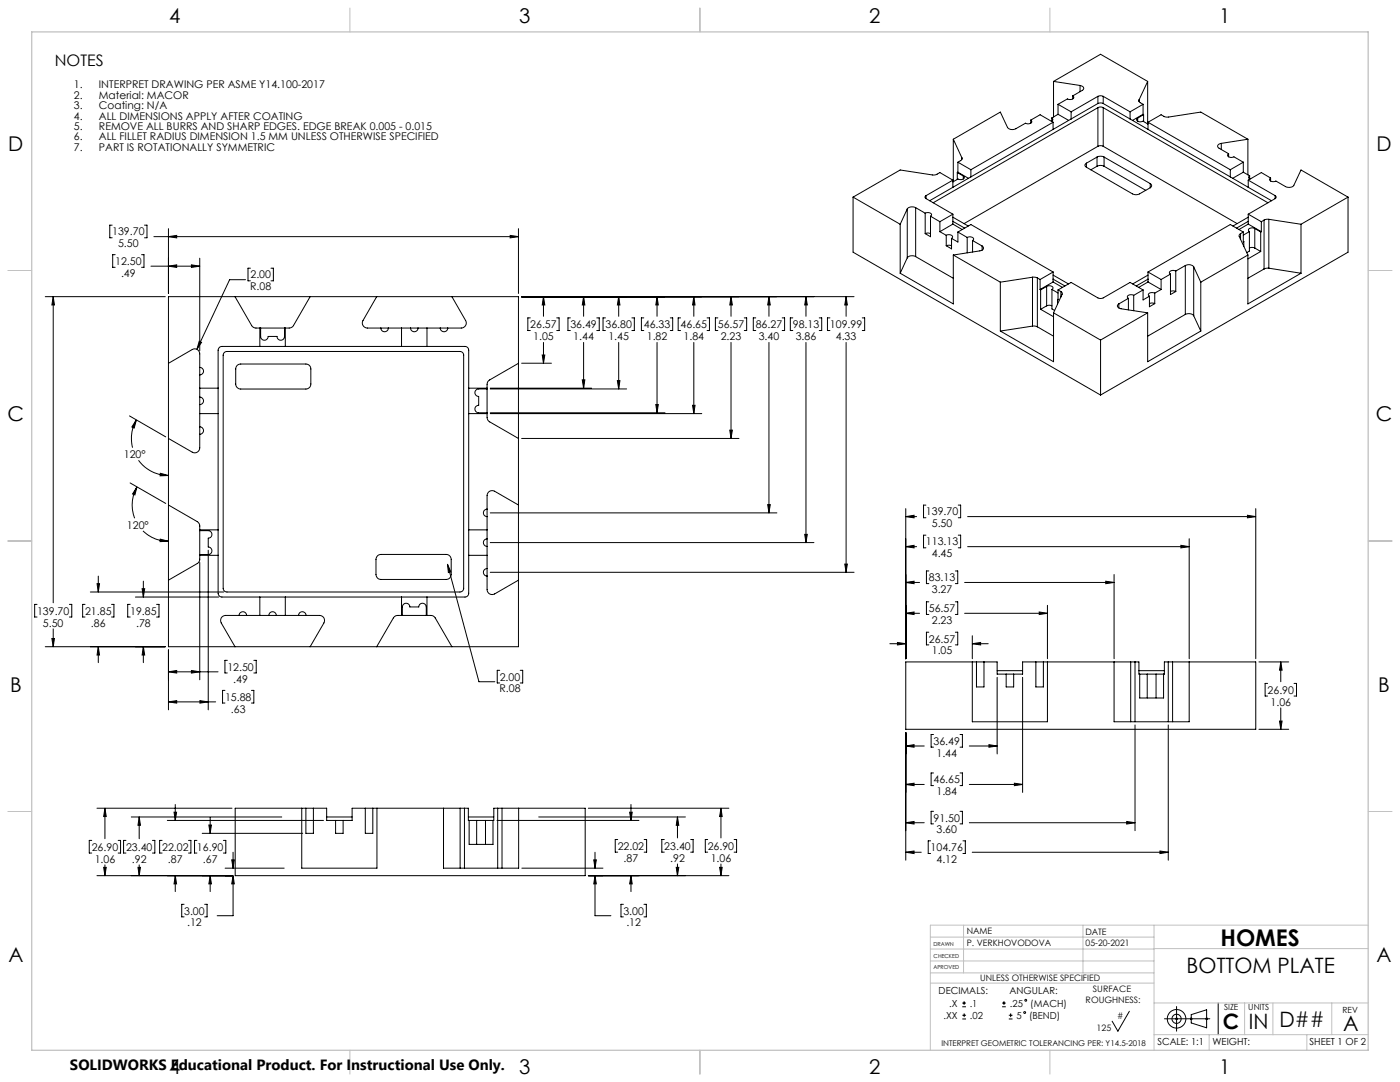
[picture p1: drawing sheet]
<svg xmlns="http://www.w3.org/2000/svg" width="559mm" height="432mm" viewBox="0 0 559 432" stroke-linecap="round" stroke-linejoin="round" font-family="sans-serif">
<g fill="none" stroke="#000" stroke-width=".4">
<path d="M420.5 32.5v14.2M420.5 32.5l18.8-10.8 18.8 10.8M420.5 32.5l10.6 1.6M428.2 38.3l.2 .2a1.25 1.25 0 0 1-.6 1.3 1.25 1.25 0 0 1-1.4-.1l-.4-.2-3.7 2.1M428.2 38.3v1.2M431.1 34.1a1.08 1.08 0 0 1 1.3 .6 1.08 1.08 0 0 1-.4 1.4l-3.8 2.2M431.1 34.1v2.5M438.2 38.5l1.1-.3 1 .3M438.2 38.5v2.8M438.2 38.5l-10.7 6.1M440.3 38.5l10.8 6.1M440.3 38.5v2.8"/>
<path d="M454.6 39.9l.2 .9 1.4 .8M454.6 39.9v.6M458.1 32.5v16.9M458.1 32.5l-3.5 7.4M380.5 55.6v16.9M380.5 55.6l3.4 7.4M411.4 47.9l.3 .3a1.24 1.24 0 0 1-.6 1.2 1.24 1.24 0 0 1-1.4-.1l-.4-.1-3.8 2.2a2.63 2.63 0 0 1-3.4-.6l-2.8-6.1-18.8 10.9M411.4 47.9l3.7-2.1 5.2 3M411.4 47.9v1.3M419.8 47.1l.4 .7-.6 .6M419.8 47.1v1.2M420.3 48.8v2.8"/>
<path d="M420.3 48.8l-32.8 18.9M422.3 41.6v4M422.3 41.6l5.2 3M422.3 45.6l4.2 2.4M422.3 45.6l-2.5 1.5M427.5 44.6v2.9M438.2 41.3l1.1-.2 1 .2M438.2 43l1.1-.3 1 .3M438.2 58.4l.8-.3 1.3 .3M438.2 41.3l-50.7 29.3M438.2 43l-65.7 37.9M438.2 58.4l-53.4 30.9"/>
<path d="M438.2 43v15.4M440.3 41.3l10.8 6.2M440.3 43l65.8 37.9M440.3 58.4l53.5 30.9M440.3 43v15.4M451.1 47.5l7.1 4.1M451.1 44.6v2.9M454.1 47.1l-.3 .2a1.24 1.24 0 0 0 .6 1.3 1.24 1.24 0 0 0 1.4-.1l.4-.1 2 1.1M454.1 47.1v1.3M456.2 41.6v4M456.2 41.6l-5.1 3M456.2 45.6l.3 .2"/>
<path d="M456.2 45.6l-4.2 2.4M456.5 45.8l-2.4 1.3M456.5 45.8v2.7M458.2 48.8l5.2-3 1.3 .7 1.5 .2 13.1-2 18.8 10.9M458.2 51.6l32.9 19M458.2 48.8v2.8M458.2 48.8l32.9 18.9M487.5 57.2a1.07 1.07 0 0 0-1.4 .6 1.07 1.07 0 0 0 .5 1.4l3.8 2.1M487.5 57.2v2.5M498.1 55.6v14.2M498.1 55.6l-10.6 1.6M340.5 78.7l18.8 10.8"/>
<path d="M340.5 78.7v21.9l98.8 57.1M369.6 78.1a.62 .62 0 0 0-.4 .6 .62 .62 0 0 0 .4 .6M369.6 79.3l10.7 6.2M369.6 78.1v1.2M380.3 71.9l-5.2-3-1.5 .8-1.2 .1-13.1-2-18.8 10.9M380.3 71.9l-10.7 6.2M380.3 71.9v2.9M382.1 68.9l2.4 1.3M382.1 68.9v2.7M382.3 64.7v4M382.3 68.7l-.2 .2M382.3 68.7l4.2 2.5"/>
<path d="M382.3 64.7l5.2 3M383.9 63l-.1 .9-1.5 .8M383.9 63v.6M384.5 70.2l.3 .2a1.25 1.25 0 0 1-.6 1.3 1.25 1.25 0 0 1-1.4-.1l-.4-.2-2.1 1.2M384.5 70.2v1.2M387.5 70.6l-16.4 9.5M387.5 67.7v2.9M433.6 65.1a.85 .85 0 0 0-.6 .8 .85 .85 0 0 0 .6 .8M433.6 66.7l18.4 10.7a3 3 0 0 0 2.8 0l4.3-2.5M433.6 65.1v1.6M437.9 62.7a3 3 0 0 1 2.8 0M437.9 66.4a3 3 0 0 1 2.8 0"/>
<path d="M437.9 62.7l-4.3 2.4M437.9 62.7v3.7M437.9 66.4l-2.5 1.4M440.7 62.7l18.4 10.6M440.7 62.7v3.7M440.7 66.4l16.6 9.6M459.1 73.3a.89 .89 0 0 1 .6 .8 .89 .89 0 0 1-.6 .8M459.1 73.3v1.6M490.4 61.3l-.3 .3a1.24 1.24 0 0 0 .6 1.2 1.24 1.24 0 0 0 1.4-.1l.4-.1 3.8 2.1M490.4 61.3v1.3M491.1 70.6l7.1 4.2M491.1 67.7v2.9"/>
<path d="M496.3 64.7v4M496.3 68.7l-4.3 2.5M496.3 68.7l2.5 1.5M496.3 64.7l-5.2 3M498.2 74.8l9.3 5.3M498.2 71.9l10.8 6.2M498.2 71.9v2.9M498.8 70.2l-.4 .7 .5 .6M498.8 70.2v1.2M507.2 71a.63 .63 0 0 0-.5 .6 .63 .63 0 0 0 .5 .6l.8 .3 1.3-.3 3.8 2.3a2.71 2.71 0 0 0 3.3-.6l2.9-6.1 18.8 10.9M507.2 71l-3.8-2.1-5.2 3M507.2 71v1.2"/>
<path d="M509 78.1a.64 .64 0 0 1 .4 .6 .64 .64 0 0 1-.4 .6M509 79.3l-10.8 6.2M509 78.1v1.2M538.1 78.7l-18.8 10.8M538.1 78.7v21.9l-98.8 57.1M44.8 89.9h-1v5h1M57.7 89.9h1v5h-1M61.4 94.4h145.5M67.2 91.3v25.8M67.2 94.4l3.3-.5v1zM203.6 93.9l3.3 .5-3.3 .5zM206.9 91.3v25.8"/>
<path d="M359.3 89.5v19.5M362.1 83.4l-2.8 6.1M362.1 83.4v19.5M365.5 82.9a2.74 2.74 0 0 0-3.4 .5M365.5 82.9l3.8 2.2M365.5 82.9v19.5M369.3 85.1a1.63 1.63 0 0 1 2.5 .7l-.4 .5M369.3 93.2l.8-.2 1.3 .2M369.3 85.1v8.1M371.4 86.3v8.2l-2.1-1.3M371.4 86.3l3.7 2.2M375.1 88.5v4"/>
<path d="M375.1 92.5l2.6 1.4M377.7 93.9a1.63 1.63 0 0 1 2.5 .8l-.4 .4M377.7 98.1l.8-.2 1.3 .2M377.7 93.9v4.2M379.8 95.1v4.2l-2.1-1.2M380.3 88.3l4.8 2.8M380.3 86.7l6.2 3.5M380.3 85.5l-5.2 3M380.3 89.4l-5.2 3.1M380.3 89.4l3.8 2.2M380.3 85.5v3.9M382.3 92.6l5.2-3 32.8 18.9"/>
<path d="M382.3 92.6l3.7 2.2M382.3 92.6v4l-2.5-1.5M386 94.8a1.7 1.7 0 0 1 2.6 .7l-.4 .5M386 94.8v6.1M388.2 96l3.8 2.2M388.2 96v4.6M392 98.2a1.08 1.08 0 0 1 .4 1.4 1.08 1.08 0 0 1-1.3 .5l-10.6 1.7M392 98.2v1.6M495.2 93.2l-.6 .6v.6l3.5 7.4M495.2 93.2v2.3M496.3 92.6l-1.1 .6M496.3 92.6l-5.2-3-32.9 18.9"/>
<path d="M496.3 92.6v4l.2-.2M496.3 96.3l.2 .1M496.5 96.4v1.9M498.2 88.3l-4.7 2.8M498.2 86.7l-6.1 3.5M498.2 85.5l5.2 3M498.2 89.4l-3.7 2.2M498.2 89.4l5.2 3.1M498.2 85.5v3.9M498.7 99l.8-.3 1.3 .3M498.7 92.4l-2.4 1.4M498.7 92.4v7.8l-1.1 .6"/>
<path d="M500.8 91.2a1.65 1.65 0 0 0-2.5 .7l.4 .5M500.8 91.2l2.4 1.4M500.8 99l2.4 1.4M500.8 91.2v7.8M503.2 92.6v7.8M503.4 92.5l-.2 .1M503.4 88.5v4M504.5 87.8l-1.1 .7M504.5 87.8v19.6M506.4 87.5l-1.9 .3M506.4 87.5l12.9 2M506.4 87.5v19.5"/>
<path d="M519.3 89.5v19.5M18.1 118.4h47.9M21.2 118.4v122.2M21.2 118.4l.5 3.3h-1zM46 101.6h-1v5.1h1M56.5 101.6h1v5.1h-1M60.3 106.2h19.4M67.2 118.4h139.7v139.7h-139.7zM67.2 106.2l3.3-.5v1zM76.4 105.7l3.3 .5-3.3 .5zM79.7 103v36.9M93.8 118.4l6.8 11.7 1.6 .8h13.2l1-.3 .6-.5 6.8-11.7"/>
<path d="M98 111.6h-6.3l-13.1 27.8M99.9 107h-.9v5.1h.9M108.2 107h.9v5.1h-.9M150.4 118.4l-5.5 9.5a2.01 2.01 0 0 0 1.7 3h37.5a2.01 2.01 0 0 0 1.7-3l-5.4-9.5M208.2 118.4h132.7M216.9 118.4l.6 3.3h-1.1zM216.9 118.4v7.8M232.9 118.4l.5 3.3h-1zM232.9 118.4v7.8M246.9 118.4v7.8M246.9 118.4l.5 3.3h-1zM262.3 118.4l.4 3.3h-.9z"/>
<path d="M262.3 118.4v7.8M276.9 118.4v7.8M276.9 118.4l.5 3.3h-1zM291.8 118.4l.5 3.3h-1zM291.8 118.4v7.8M306.9 118.4v7.8M306.9 118.4l.5 3.3h-1zM321.7 118.4l.5 3.3h-1zM321.7 118.4v7.8M337.7 118.4l.5 3.3h-1zM337.7 118.4v7.8M362.1 102.9l-2.8 6.1"/>
<path d="M365.5 102.4a2.68 2.68 0 0 0-3.4 .5M365.5 102.4l15 8.7M380.5 101.8v19.5l-21.2-12.3M380.5 101.8l18.8 10.8M399.3 112.6v19.5M412.1 110.6l2 .3M412.1 110.6l-12.8 2M412.1 110.6v19.5M414.1 110.9l1 .6M414.1 110.9v19.5M415.1 111.5v4M415.1 115.5l.3 .2"/>
<path d="M415.4 115.7v7.7M417.8 114.3a1.63 1.63 0 0 1 2.5 .7l-.4 .5M417.8 114.3l-2.4 1.4M417.8 114.3v7.8M419.9 115.5l2.4 1.4M419.9 115.5v7.8l1 .6M420.3 111.4l4.8 2.7M420.3 109.8l6.2 3.5M420.3 108.5l-5.2 3M420.3 112.5l-5.2 3M420.3 112.5l3.8 2.2M420.3 108.5v4"/>
<path d="M422.1 119.6v1.8M422.3 115.7l5.2-3 10.7 6.2 1.1 .2 1-.2 10.8-6.2 5.1 3M422.3 115.7l1.1 .6M422.3 115.7v4l-.2-.1M422.3 119.4l-.2 .2M423.4 116.3l.6 1-3.5 7.5M423.4 116.3v2.3M450.4 119.1l-3.8 2.2M450.4 119.1v4.5M452.5 117.9a1.63 1.63 0 0 0-2.5 .7l.4 .5M452.5 117.9v6.1M456.2 115.7l-3.7 2.2"/>
<path d="M456.2 115.7v4l2.6-1.5M458.2 111.4l-4.7 2.7M458.2 109.8l-6.1 3.5M458.2 108.5l5.2 3M458.2 112.5l-3.7 2.2M458.2 112.5l5.2 3M458.2 108.5v4M458.8 118.2v4.2l2.1-1.2M460.9 117a1.66 1.66 0 0 0-2.5 .8l.4 .4M460.9 117v4.2M463.4 115.5l-2.5 1.5M463.4 111.5v4"/>
<path d="M467.2 116.3l.8-.2 1.3 .2M467.2 109.4l-3.8 2.1M467.2 109.4v8.1l2.1-1.2M469.3 108.2a1.63 1.63 0 0 0-2.5 .7l.4 .5M469.3 108.2v8.1M473.1 106a2.63 2.63 0 0 1 3.4 .5M473.1 106l-3.8 2.2M473.1 106v19.5M476.5 106.5l2.8 6.1M476.5 106.5v19.5M479.3 112.6v19.5M498.1 101.8v19.5l21.2-12.3"/>
<path d="M498.1 101.8l-18.8 10.8M503.2 100.4l-5.1 2.9M504.5 107.4l-6.4 3.7M506.4 107l-1.9 .4M506.4 107l12.9 2M79.5 136.2l.9 .4-1.8 2.8zM87.5 138.7l1.1-.4h97a1.51 1.51 0 0 1 1.5 1.5v96.9a1.51 1.51 0 0 1-1.5 1.6h-97a1.57 1.57 0 0 1-1.5-1.6v-96.9zM103.7 130.9v7.4M104 130.9v3.4a1.5 1.5 0 0 0 1.5 1.5 1.5 1.5 0 0 0 1.5-1.5h3.6a1.5 1.5 0 0 0 1.5 1.5 1.5 1.5 0 0 0 1.5-1.5v-3.4M113.9 130.9v7.4M152 130.9a1.5 1.5 0 0 0 1.5 1.5 1.5 1.5 0 0 0 1.5-1.5M160.3 130.9v7.4"/>
<path d="M163.9 130.9a1.5 1.5 0 0 0 1.5 1.5 1.5 1.5 0 0 0 1.5-1.5M170.4 130.9v7.4M175.7 130.9a1.5 1.5 0 0 0 1.5 1.5 1.5 1.5 0 0 0 1.5-1.5M211.7 126.9h-1v5h1M216.9 136.7v8.3M222.2 126.9h1v5h-1M227.6 126.9h-.9v5h.9M232.9 136.7v18.2M238.2 126.9h1v5h-1M241.7 126.9h-1v5h1M246.9 136.7v18.5M252.2 126.9h1v5h-1"/>
<path d="M257 126.9h-1v5h1M262.3 136.7v28M267.5 126.9h1v5h-1M271.6 126.9h-.9v5h.9M276.9 136.7v28.4M282.2 126.9h1v5h-1M286.5 126.9h-1v5h1M291.8 136.7v38.3M297.1 126.9h.9v5h-.9M301.7 126.9h-1v5h1M306.9 136.7v68M312.2 126.9h1v5h-1"/>
<path d="M316.4 126.9h-.9v5h.9M321.7 136.7v79.8M327 126.9h1v5h-1M331.3 126.9h-1v5h1M337.7 136.7v91.7M344.2 126.9h.9v5h-.9M412.1 130.1l2 .3M412.1 130.1l-12.8 2M414.1 130.4l6.4 3.8M415.4 123.4l5.1 3M417.8 122.1l.8-.3 1.3 .3M417.8 122.1l-2.4 1.3"/>
<path d="M420.5 124.8v19.6l-21.2-12.3M420.5 124.8l18.8 10.9M439.3 135.7v22M446.6 121.3a1.07 1.07 0 0 0-.5 1.4 1.07 1.07 0 0 0 1.4 .5l10.6 1.6M446.6 121.3v1.6M458.1 124.8l-18.8 10.9M458.1 124.8v19.6l21.2-12.3M458.8 121.2l.8-.3 1.3 .3M473.1 125.5a2.74 2.74 0 0 1 3.4 .5M473.1 125.5l-15 8.7M476.5 126l2.8 6.1M67.2 145l9.5-5.5a1.99 1.99 0 0 1 3 1.7v37.5a1.99 1.99 0 0 1-3 1.7l-9.5-5.4"/>
<path d="M79.7 146.6a1.5 1.5 0 0 1 1.5 1.5 1.5 1.5 0 0 1-1.5 1.5M79.7 158.5a1.5 1.5 0 0 1 1.5 1.5 1.5 1.5 0 0 1-1.5 1.5M79.7 154.9h7.4M89.5 140.7l1.1-.4h93a1.45 1.45 0 0 1 1.5 1.4v93.1a1.45 1.45 0 0 1-1.5 1.5h-93a1.51 1.51 0 0 1-1.5-1.5v-93.1zM94.7 145.8l1.4-.5h26a1.93 1.93 0 0 1 2 1.9v6a1.99 1.99 0 0 1-2 2.1h-26a1.99 1.99 0 0 1-2-2.1v-6zM187.1 154.9h7.3M194.4 155.2h-3.3a1.5 1.5 0 0 0-1.6 1.5 1.5 1.5 0 0 0 1.6 1.5v3.5a1.5 1.5 0 0 0-1.6 1.5 1.5 1.5 0 0 0 1.6 1.5h3.3M195.7 154.9h40.4M195.7 155.2h54.4M206.9 145l-11.7 6.8-.5 .5-.3 1.1v13.2l.3 1 .7 .7 11.5 6.7M208.2 145h11.9M216.4 141.7h1.1l-.6 3.3z"/>
<path d="M232.4 151.6h1l-.5 3.3zM246.4 151.9h1l-.5 3.3zM51.7 166l14.4 8.3M54.4 167.6l-.8 3.2-1-.4zM54.4 167.6a14.9 14.9 0 0 0-1.5 11M79.7 170.3a1.5 1.5 0 0 1 1.5 1.5 1.5 1.5 0 0 1-1.5 1.5M79.7 165.1h7.4M187.1 165.1h7.3M195.7 164.7h69.7M195.7 165.1h84.4M208.2 175h86.8M261.8 161.4h.9l-.4 3.3z"/>
<path d="M276.4 161.7h1l-.5 3.4zM291.3 171.7h1l-.5 3.3zM51.9 192.7l14.2 8.2M54.7 194.3l-.9 3.2-.9-.4zM54.7 194.3a14.6 14.6 0 0 0-.9 12.5M55.3 183.7a14.8 14.8 0 0 0 11.9 6.1M64 188.9l3.2 .9-3.3 .1zM57.1 211.9a14.3 14.3 0 0 0 10.1 4.1M64 215.2l3.2 .8-3.3 .1zM67.2 201.5l11.5 6.7 1 1.5-.1 14.2-.9 1-11.5 6.6M79.7 211.8h3.4a1.5 1.5 0 0 1 1.5 1.5 1.5 1.5 0 0 1-1.5 1.5v3.5a1.5 1.5 0 0 1 1.5 1.5 1.5 1.5 0 0 1-1.5 1.5h-3.4M79.7 211.5h7.4"/>
<path d="M83.1 219.6v63.7M187.1 211.5h7.3M194.4 203.2a1.52 1.52 0 0 0-1.5 1.5 1.52 1.52 0 0 0 1.5 1.5M194.4 215.1a1.5 1.5 0 0 0-1.5 1.5 1.5 1.5 0 0 0 1.5 1.5M195.7 204.7h114.4M195.7 216.5h129.2M206.9 201.5l-9.5-5.5a2.01 2.01 0 0 0-3 1.8v37.5a2.01 2.01 0 0 0 3 1.7l9.5-5.5M306.4 201.4h1l-.5 3.3zM321.2 213.3h1l-.5 3.2zM361.5 218.2l3.3-.6v1.1zM361.5 206.2l3.3-.6v1.1zM361.5 203v59.9"/>
<path d="M361.5 218.2h4.4M361.5 206.2h4.4M369.6 213.6h-1v5h1M369.6 201.6h-1v5h1M382.5 213.6h.9v5h-.9M382.5 201.6h.9v5h-.9M386.2 218.2h88.5M386.2 206.2h115M471.3 217.6l3.4 .6-3.4 .5zM474.7 215v47.9M497.9 205.6l3.3 .6-3.3 .5zM501.2 203v59.9"/>
<path d="M36.1 236.3h53.2M38.7 232.9h1l-.5 3.4zM39.2 229.9v6.4M54 238.3h33.3M56.7 234.9h1l-.5 3.4zM57.2 231.9v6.4M79.7 224.4v46.9M79.7 221.6h7.4M103.7 238.3v7.3M113.9 238.3v7.3M150.7 221.8l1.4-.5h26a1.99 1.99 0 0 1 2 2v6a1.99 1.99 0 0 1-2 1.9h-26a1.99 1.99 0 0 1-2-1.9v-6zM160.3 238.3v7.3"/>
<path d="M170.4 238.3v7.3M178.6 225.2l12.6 46.9h6.3M178.6 225.2l1.4 3-1 .3zM187.1 221.6h7.3M194.4 226.9a1.5 1.5 0 0 0-1.5 1.5 1.5 1.5 0 0 0 1.5 1.5M195.7 228.4h145.2M337.2 225.1h1l-.5 3.3zM361.5 232.4l3.3-.4v.9zM361.5 232.4h5.5M370.7 227.9h-.9v5h.9M381.3 227.9h1v5h-1M385 232.4h59.7"/>
<path d="M441.4 232l3.3 .4-3.3 .5zM444.7 229.3v33.6M14.8 241.2h-1v5h1M18.1 258.1h47.9M20.7 254.8h1l-.5 3.3zM21.2 251v7.1M27.7 241.2h.9v5h-.9M33.9 241.2h-.9v5h.9M39.2 258.1v6.3M39.2 258.1l.5 3.3h-1zM44.5 241.2h1v5h-1M52 241.2h-1v5h1"/>
<path d="M57.2 258.1v6.3M57.2 258.1l.5 3.3h-1zM62.5 241.2h1v5h-1M67.2 259.4v23.9M93.8 258.1l-5.5-9.5a1.99 1.99 0 0 1 1.7-3h37.6a1.99 1.99 0 0 1 1.7 3l-5.5 9.5M95.4 245.6a1.5 1.5 0 0 1 1.5-1.5 1.5 1.5 0 0 1 1.5 1.5M107.3 245.6a1.5 1.5 0 0 1 1.5-1.5 1.5 1.5 0 0 1 1.5 1.5M119.2 245.6a1.5 1.5 0 0 1 1.5-1.5 1.5 1.5 0 0 1 1.5 1.5M150.4 258.1l6.8-11.7 .8-.7 .7-.1h13.3l1 .3 .7 .7 6.7 11.5M160.6 245.6v-3.4a1.5 1.5 0 0 1 1.5-1.5 1.5 1.5 0 0 1 1.5 1.5h3.5a1.5 1.5 0 0 1 1.5-1.5 1.5 1.5 0 0 1 1.5 1.5v3.4M355.2 256.9h6.3M358.2 256.4l3.3 .5-3.3 .5z"/>
<path d="M361.5 244.8l3.3-.6v1.1zM361.5 244.8h5.5M370.7 252.3h-.9v5.1h.9M370.7 240.2h-.9v5h.9M381.3 252.3h1v5.1h-1M381.3 240.2h1v5h-1M385 244.8h33.1M388.1 256.9l3.3-.5v1zM388.1 253.7v9.2M388.1 256.9h6.3M414.8 244.2l3.3 .6-3.3 .5zM418.1 241.6v21.3"/>
<path d="M67.2 268.1h19.8M67.2 268.1l3.3-.5v1zM76.4 267.6l3.3 .5-3.3 .5zM79.8 279.6l3.3 .5-3.3 .5zM89.8 275.5h-1v5.1h1M90.7 263.5h-.9v5.1h.9M100.4 275.5h.9v5.1h-.9M101.3 263.5h1v5.1h-1M199.5 267.5h-1v5.1h1M207.6 267.5h1v5.1h-1M388.1 264.2v23.8h30v-23.8M389.7 264.2h3"/>
<path d="M389.7 264.2h-28.2v26.8h139.7v-26.8h-33.2M389.7 264.2v9.9h3v-9.9M392.7 264.2h5.3v4.8h3.6M398 270.3v30.6M398 267.7h10.2M401.6 269h3M401.6 269v5.1h3v-5.1M408.2 270.3v45.9M413.5 264.2h3M413.5 264.2h-5.3v4.8h-3.6M413.5 264.2v9.9h3v-9.9M416.5 264.2h34.8"/>
<path d="M444.7 264.2v23.8h30v-23.8M451.3 264.2h1.7M451.3 264.2v23.8M453 264.2h1.6v4.8h.3M453 264.2v23.8M454.6 267.7h10.1M454.9 269h3M454.9 269v9.6h9.5v-9.6M457.9 269h3.5M457.9 269v9.6M461.4 269h3M461.4 269v9.6"/>
<path d="M466.3 264.2h1.7M466.3 264.2h-1.6v4.8h-.3M466.3 264.2v23.8M468 264.2v23.8M502.5 264.2h11.9M506 272.7h-1v5.1h1M511.2 264.2v7.9M511.2 264.2l.5 3.2h-1zM516.5 272.7h1v5.1h-1M67.2 280.1h18.9M67.2 280.1l3.3-.5v1zM361.5 297.7l3.3-.5v1z"/>
<path d="M361.5 292.3v51M361.5 297.7h7.4M372.6 293.1h-.9v5.1h.9M383.2 293.1h.9v5.1h-.9M386.9 297.7h11.1M394.7 297.2l3.3 .5-3.3 .5zM453 289.3v42.2M466.3 289.3v54M502.5 291h11.9M510.7 287.8h1l-.5 3.2zM511.2 282.5v8.5M361.5 313.1l3.3-.5v.9z"/>
<path d="M361.5 313.1h7.4M372.6 308.5h-.9v5h.9M383.2 308.5h.9v5h-.9M386.9 313.1h21.3M404.9 312.6l3.3 .5-3.3 .4zM36.6 335.4h-1v5h1M38.7 322.5h53.9M41.9 322.5v12.2M41.9 322.5l.5 3.4h-1zM47.2 335.4h.9v5h-.9M50.3 335.4h-1v5h1M52.4 326h60.1"/>
<path d="M55.6 326v8.7M55.6 326l.5 3.4h-1zM60.9 335.4h.9v5h-.9M64.7 335.4h-1v5h1M66.8 327.4h62.3M69.5 324.1h1l-.5 3.3zM70 321.1v6.3M75.2 335.4h1v5h-1M78.6 335.4h-1v5h1M80.7 332.6h40.1M83.4 329.2h1l-.5 3.4zM83.9 326.2v6.4"/>
<path d="M89.1 335.4h1v5h-1M120.4 322.5v24h30.1v-24M122.1 322.5h3M122.1 322.5h-28.2v27h139.7v-27h-33.2M122.1 322.5v10.1h3v-10.1M125.1 322.5h5.3v4.9h3.5M130.4 326h10.1M133.9 327.4h3M133.9 327.4v5.2h3v-5.2M145.8 322.5h3M145.8 322.5v10.1h3v-10.1M145.8 322.5h-5.3v4.9h-3.6"/>
<path d="M148.8 322.5h34.9M177 322.5v24h30v-24M183.7 322.5h1.7M183.7 322.5v24M185.4 322.5h1.5v4.9h.4M185.4 322.5v24M186.9 326h10.2M187.3 327.4h3M187.3 327.4v9.6h9.5v-9.6M190.3 327.4h3.5M190.3 327.4v9.6M193.8 327.4h3"/>
<path d="M193.8 327.4v9.6M198.4 327.4h56.6M198.6 322.5h1.8M198.6 322.5h-1.5v4.9h-.3M198.6 322.5v24M200.4 322.5v24M215 326h58.6M234.8 322.5h56.1M246.6 335h-1v5.1h1M251.3 324.1h1l-.5 3.3zM251.8 321.1v6.3M257.1 335h1v5.1h-1"/>
<path d="M265.1 335h-.9v5.1h.9M270.4 326v8.4M270.4 326l.5 3.4h-1zM275.7 335h.9v5.1h-.9M282.5 335h-1v5.1h1M287.8 322.5l.5 3.4h-1.1zM287.8 322.5v11.9M293 335h1v5.1h-1M361.5 328.3l3.3-.5v1.1zM361.5 328.3h7.4M371.4 335.6h-.9v5h.9M372.6 323.8h-.9v5h.9"/>
<path d="M383.2 323.8h.9v5h-.9M384.4 335.6h.9v5h-.9M386.9 328.3h66.1M449.7 327.8l3.3 .5-3.3 .6zM463 339.6l3.3 .5-3.3 .5zM38.7 349.5h53.9M41.4 346.1h1l-.5 3.4zM41.9 345.2v4.3M55.1 346.1h1l-.5 3.4zM55.6 345.2v4.3M70 349.5v6.3M70 349.5l.5 3.2h-1z"/>
<path d="M83.9 349.5v6.3M83.9 349.5l.5 3.2h-1zM89.9 346.5h23.5M92.5 343.1h1l-.5 3.4zM93 349.5l.5 3.2h-1zM93 349.5v15.9h-6.3M93 340.1v6.4M208.3 346.5h32.4M234.8 349.5h56.1M237 343.1h1l-.5 3.4zM237.5 349.5v15.9h6.3M237.5 340.1v6.4"/>
<path d="M237.5 349.5l.5 3.2h-1zM251.8 349.5l.5 3.2h-1zM251.8 349.5v6.3M269.9 346.1h1l-.5 3.4zM270.4 344.8v4.7M287.2 346.1h1.1l-.5 3.4zM287.8 344.8v4.7M361.5 340.1l3.3-.5v1zM361.5 340.1h6.2M388.1 340.1h78.2M73.5 360.9h-1v5h1M81.7 360.9h1v5h-1"/>
<path d="M248.8 360.9h-.9v5h.9M257 360.9h1v5h-1M384.8 399.6v1.4M400.7 399.6v1.4M384.1 401.8h1.5M384.1 400.3h1.5M384.1 406.6h1.5M384.1 405.2h1.5M384.8 404.4v1.5M400 401.8h1.5M400 400.3h1.5M402.7 406.6h1.4"/>
<path d="M402.7 405.2h1.4M403.4 404.4v1.5M450.8 403.6l-4.6 7.9-2.3-4M464.8 406.6h18.1M469.3 406.2l.7 .7M469.6 401.7v9.8M470 406.2l-.7 .7M475.1 406.2l.7 .7M475.5 404.9l6.1-1.9v7.2l-6.1-2zM475.8 406.2l-.7 .7M481.3 406.2l.7 .7M482 406.2l-.7 .7"/>
<path d="M486.2 400.3v12.6"/>
<circle cx="409.4" cy="399.2" r=".36"/>
<circle cx="409" cy="404.1" r=".38"/>
<circle cx="469.6" cy="406.6" r="1.83"/>
<circle cx="469.6" cy="406.6" r="3.7"/>
</g>
<g fill="none" stroke="#c0c0c0" stroke-width=".4">
<path d="M139.7 3.2v9.5M279.4 3.2v9.5M419.1 3.2v9.5M3.1 107.9h9.6M546.1 107.9h9.5M3.1 215.9h9.6M546.1 215.9h9.5M3.1 323.8h9.6M546.1 323.8h9.5M371.3 378.7h89.3M371.3 374h89.3M384.6 369.2v19.1"/>
<path d="M432.3 369.2v19.1M460.6 369.2v49.9M460.6 378.6h85.5M546.1 369.2h-174.8v49.9M371.3 392.3h89.3M371.3 383.5h89.3M371.3 388.3h89.3M139.7 419.1v9.6M279.4 419.1v9.6M419.1 419.1v9.6M460.6 412.9h85.5M460.6 400.3h85.5"/>
<path d="M482.6 412.9v6.2M496.8 400.3v12.6M508.1 400.3v12.6M521.6 412.9v6.2M531.6 400.3v12.6"/>
</g>
<path d="M12.7 12.7h533.4v406.4h-533.4z" fill="none" stroke="#c0c0c0" stroke-width=".5"/>
<path d="M67.2 94.4l3.3-.5v1zM203.6 93.9l3.3 .5-3.3 .5zM67.2 106.2l3.3-.5v1zM76.4 105.7l3.3 .5-3.3 .5zM67.2 268.1l3.3-.5v1zM76.4 267.6l3.3 .5-3.3 .5zM54.4 167.6l-.8 3.2-1-.4zM64 188.9l3.2 .9-3.3 .1zM79.5 136.2l-.9 3.2 1.8-2.8zM54.7 194.3l-.9 3.2-.9-.4zM64 215.2l3.2 .8-3.3 .1zM67.2 280.1l3.3-.5v1zM79.8 279.6l3.3 .5-3.3 .5zM178.6 225.2l.4 3.3 1-.3zM21.2 118.4l.5 3.3h-1zM20.7 254.8h1l-.5 3.3zM232.9 118.4l.5 3.3h-1zM232.4 151.6h1l-.5 3.3zM246.9 118.4l.5 3.3h-1zM246.4 151.9h1l-.5 3.3zM262.3 118.4l.4 3.3h-.9zM261.8 161.4h.9l-.4 3.3zM276.4 161.7h1l-.5 3.4zM276.9 118.4l.5 3.3h-1zM57.2 258.1l.5 3.3h-1zM56.7 234.9h1l-.5 3.4zM39.2 258.1l.5 3.3h-1zM38.7 232.9h1l-.5 3.4zM306.4 201.4h1l-.5 3.3zM306.9 118.4l.5 3.3h-1zM321.7 118.4l.5 3.3h-1zM321.2 213.3h1l-.5 3.2zM337.7 118.4l.5 3.3h-1zM337.2 225.1h1l-.5 3.3zM216.4 141.7h1.1l-.6 3.3zM216.9 118.4l.6 3.3h-1.1zM291.8 118.4l.5 3.3h-1zM291.3 171.7h1l-.5 3.3zM358.2 256.4l3.3 .5-3.3 .5zM388.1 256.9l3.3-.5v1zM361.5 244.8l3.3-.6v1.1zM414.8 244.2l3.3 .6-3.3 .5zM361.5 232.4l3.3-.4v.9zM441.4 232l3.3 .4-3.3 .5zM361.5 218.2l3.3-.6v1.1zM471.3 217.6l3.4 .6-3.4 .5zM361.5 206.2l3.3-.6v1.1zM497.9 205.6l3.3 .6-3.3 .5zM361.5 297.7l3.3-.5v1zM394.7 297.2l3.3 .5-3.3 .5zM361.5 313.1l3.3-.5v.9zM404.9 312.6l3.3 .5-3.3 .4zM511.2 264.2l.5 3.2h-1zM510.7 287.8h1l-.5 3.2zM361.5 328.3l3.3-.5v1.1zM449.7 327.8l3.3 .5-3.3 .6zM463 339.6l3.3 .5-3.3 .5zM361.5 340.1l3.3-.5v1zM93 349.5l.5 3.2h-1zM92.5 343.1h1l-.5 3.4zM83.9 349.5l.5 3.2h-1zM83.4 329.2h1l-.5 3.4zM70 349.5l.5 3.2h-1zM69.5 324.1h1l-.5 3.3zM55.1 346.1h1l-.5 3.4zM55.6 326l.5 3.4h-1zM41.4 346.1h1l-.5 3.4zM41.9 322.5l.5 3.4h-1zM237.5 349.5l.5 3.2h-1zM237 343.1h1l-.5 3.4zM251.8 349.5l.5 3.2h-1zM251.3 324.1h1l-.5 3.3zM269.9 346.1h1l-.5 3.4zM270.4 326l.5 3.4h-1zM287.2 346.1h1.1l-.5 3.4zM287.8 322.5l.5 3.4h-1.1z" fill="#000"/>
<text font-size="9.2" x="487.1" y="377.4">HOMES</text>
<g font-size="8.5">
<text x="473.6" y="388.3">BOTTOM PLATE</text>
<text x="488" y="410.8">C</text>
<text x="498.5" y="410.8">IN</text>
<text x="510.8" y="409.8">D##</text>
<text x="536.1" y="411.3">A</text>
</g>
<g font-size="8.1">
<text x="67.6" y="9.3">4</text>
<text x="207.3" y="9.3">3</text>
<text x="347" y="9.3">2</text>
<text x="486.7" y="9.3">1</text>
<text x="3.3" y="60.1">D</text>
<text x="549.4" y="60.1">D</text>
<text x="3" y="168">C</text>
<text x="549.1" y="168">C</text>
<text x="4" y="276">B</text>
<text x="550.1" y="276">B</text>
<text x="3.3" y="383.9">A</text>
<text x="549.4" y="383.9">A</text>
<text x="67.6" y="428.4">4</text>
<text x="207.3" y="428.4">3</text>
<text x="347" y="428.4">2</text>
<text x="486.7" y="428.4">1</text>
</g>
<text font-size="6.3" x="21.9" y="26.5">NOTES</text>
<text font-size="5.9" x="27.9" y="427">SOLIDWORKS Educational Product. For Instructional Use Only.</text>
<g font-size="4.2">
<text x="29.5" y="35.2">1.</text>
<text x="39.5" y="35.2">INTERPRET DRAWING PER ASME Y14.100-2017</text>
<text x="29.5" y="39.4">2.</text>
<text x="39.5" y="39.4">Material: MACOR</text>
<text x="29.5" y="43.5">3.</text>
<text x="29.5" y="47.7">4.</text>
<text x="39.5" y="43.5">Coating: N/A</text>
<text x="39.5" y="47.7">ALL DIMENSIONS APPLY AFTER COATING</text>
<text x="29.5" y="51.9">5.</text>
<text x="39.5" y="51.9">REMOVE ALL BURRS AND SHARP EDGES. EDGE BREAK 0.005 - 0.015</text>
<text x="29.5" y="56.1">6.</text>
<text x="39.5" y="56.1">ALL FILLET RADIUS DIMENSION 1.5 MM UNLESS OTHERWISE SPECIFIED</text>
<text x="29.5" y="60.2">7.</text>
<text x="39.5" y="60.2">PART IS ROTATIONALLY SYMMETRIC</text>
<text x="44.8" y="94">139.70</text>
<text x="47.1" y="98.7">5.50</text>
<text x="46" y="105.7">12.50</text>
<text x="48.3" y="110.5">.49</text>
<text x="100" y="111.1">2.00</text>
<text x="99.9" y="115.9">R.08</text>
<text x="211.7" y="131">26.57</text>
<text x="227.7" y="131">36.49</text>
<text x="241.7" y="131">36.80</text>
<text x="257" y="131">46.33</text>
<text x="271.7" y="131">46.65</text>
<text x="286.5" y="131">56.57</text>
<text x="301.7" y="131">86.27</text>
<text x="316.4" y="131">98.13</text>
<text x="331.3" y="131">109.99</text>
<text x="212.8" y="135.7">1.05</text>
<text x="228.8" y="135.7">1.44</text>
<text x="242.8" y="135.7">1.45</text>
<text x="258.2" y="135.7">1.82</text>
<text x="272.8" y="135.7">1.84</text>
<text x="287.7" y="135.7">2.23</text>
<text x="302.8" y="135.7">3.40</text>
<text x="317.6" y="135.7">3.86</text>
<text x="333.6" y="135.7">4.33</text>
<text x="49.5" y="182.7">120°</text>
<text x="369.6" y="205.7">139.70</text>
<text x="50.7" y="210.9">120°</text>
<text x="371.9" y="210.4">5.50</text>
<text x="369.6" y="217.7">113.13</text>
<text x="371.9" y="222.4">4.45</text>
<text x="370.8" y="232">83.13</text>
<text x="371.9" y="236.7">3.27</text>
<text x="14.8" y="245.3">139.70</text>
<text x="34" y="245.3">21.85</text>
<text x="52" y="245.3">19.85</text>
<text x="370.8" y="244.3">56.57</text>
<text x="17.1" y="250">5.50</text>
<text x="36.3" y="250">.86</text>
<text x="54.3" y="250">.78</text>
<text x="371.9" y="249">2.23</text>
<text x="370.8" y="256.4">26.57</text>
<text x="371.9" y="261.2">1.05</text>
<text x="90.8" y="267.6">12.50</text>
<text x="93.1" y="272.4">.49</text>
<text x="199.5" y="271.6">2.00</text>
<text x="89.8" y="279.6">15.88</text>
<text x="199.4" y="276.4">R.08</text>
<text x="506" y="276.8">26.90</text>
<text x="507.1" y="281.6">1.06</text>
<text x="92.2" y="284.4">.63</text>
<text x="372.6" y="297.2">36.49</text>
<text x="373.8" y="302">1.44</text>
<text x="372.6" y="312.6">46.65</text>
<text x="373.8" y="317.3">1.84</text>
<text x="372.6" y="327.9">91.50</text>
<text x="373.8" y="332.6">3.60</text>
<text x="36.6" y="339.5">26.90</text>
<text x="50.3" y="339.5">23.40</text>
<text x="64.7" y="339.5">22.02</text>
<text x="78.6" y="339.5">16.90</text>
<text x="246.6" y="339.1">22.02</text>
<text x="265.2" y="339.1">23.40</text>
<text x="282.5" y="339.1">26.90</text>
<text x="371.5" y="339.7">104.76</text>
<text x="37.8" y="344.2">1.06</text>
<text x="52.6" y="344.2">.92</text>
<text x="67.1" y="344.2">.87</text>
<text x="81" y="344.2">.67</text>
<text x="248.9" y="343.9">.87</text>
<text x="267.5" y="343.9">.92</text>
<text x="283.7" y="343.9">1.06</text>
<text x="373.8" y="344.4">4.12</text>
<text x="73.5" y="365">3.00</text>
<text x="248.8" y="365">3.00</text>
<text x="74.7" y="369.7">.12</text>
<text x="250" y="369.7">.12</text>
</g>
<g font-size="3.9">
<text x="374.6" y="396.9">DECIMALS:</text>
<text x="378.9" y="401.8">.X</text>
<text x="387.1" y="401.8">.1</text>
<text x="402.9" y="396.9">ANGULAR:</text>
<text x="403" y="401.8">.25</text>
<text x="411.2" y="401.8">(MACH)</text>
<text x="376.6" y="406.6">.XX</text>
<text x="387.2" y="406.6">.02</text>
<text x="405.7" y="406.6">5</text>
<text x="410.7" y="406.6">(BEND)</text>
<text x="462" y="417.1">SCALE: 1:1</text>
<text x="484" y="417.1">WEIGHT:</text>
<text x="522.7" y="417.1">SHEET 1 OF 2</text>
</g>
<g font-size="3.5">
<text x="385.9" y="372.8">NAME</text>
<text x="385.9" y="377.4">P. VERKHOVODOVA</text>
<text x="433.2" y="373">DATE</text>
<text x="433.3" y="377.4">05-20-2021</text>
<text x="391.2" y="391.6">UNLESS OTHERWISE SPECIFIED</text>
<text x="436.2" y="395.9">SURFACE</text>
<text x="433.3" y="400.4">ROUGHNESS:</text>
<text x="446" y="406.8">#</text>
<text x="437.7" y="411.5">125</text>
</g>
<g font-size="3.4">
<text x="488.6" y="403">SIZE</text>
<text x="498.2" y="403">UNITS</text>
<text x="535.9" y="404.1">REV</text>
</g>
<text font-size="3.2" x="375.7" y="417.6">INTERPRET GEOMETRIC TOLERANCING PER: Y14.5-2018</text>
<g font-size="2.2">
<text x="372.6" y="377.3">DRAWN</text>
<text x="372.7" y="382.2">CHECKED</text>
<text x="372.6" y="386.8">APROVED</text>
</g>
</svg>
